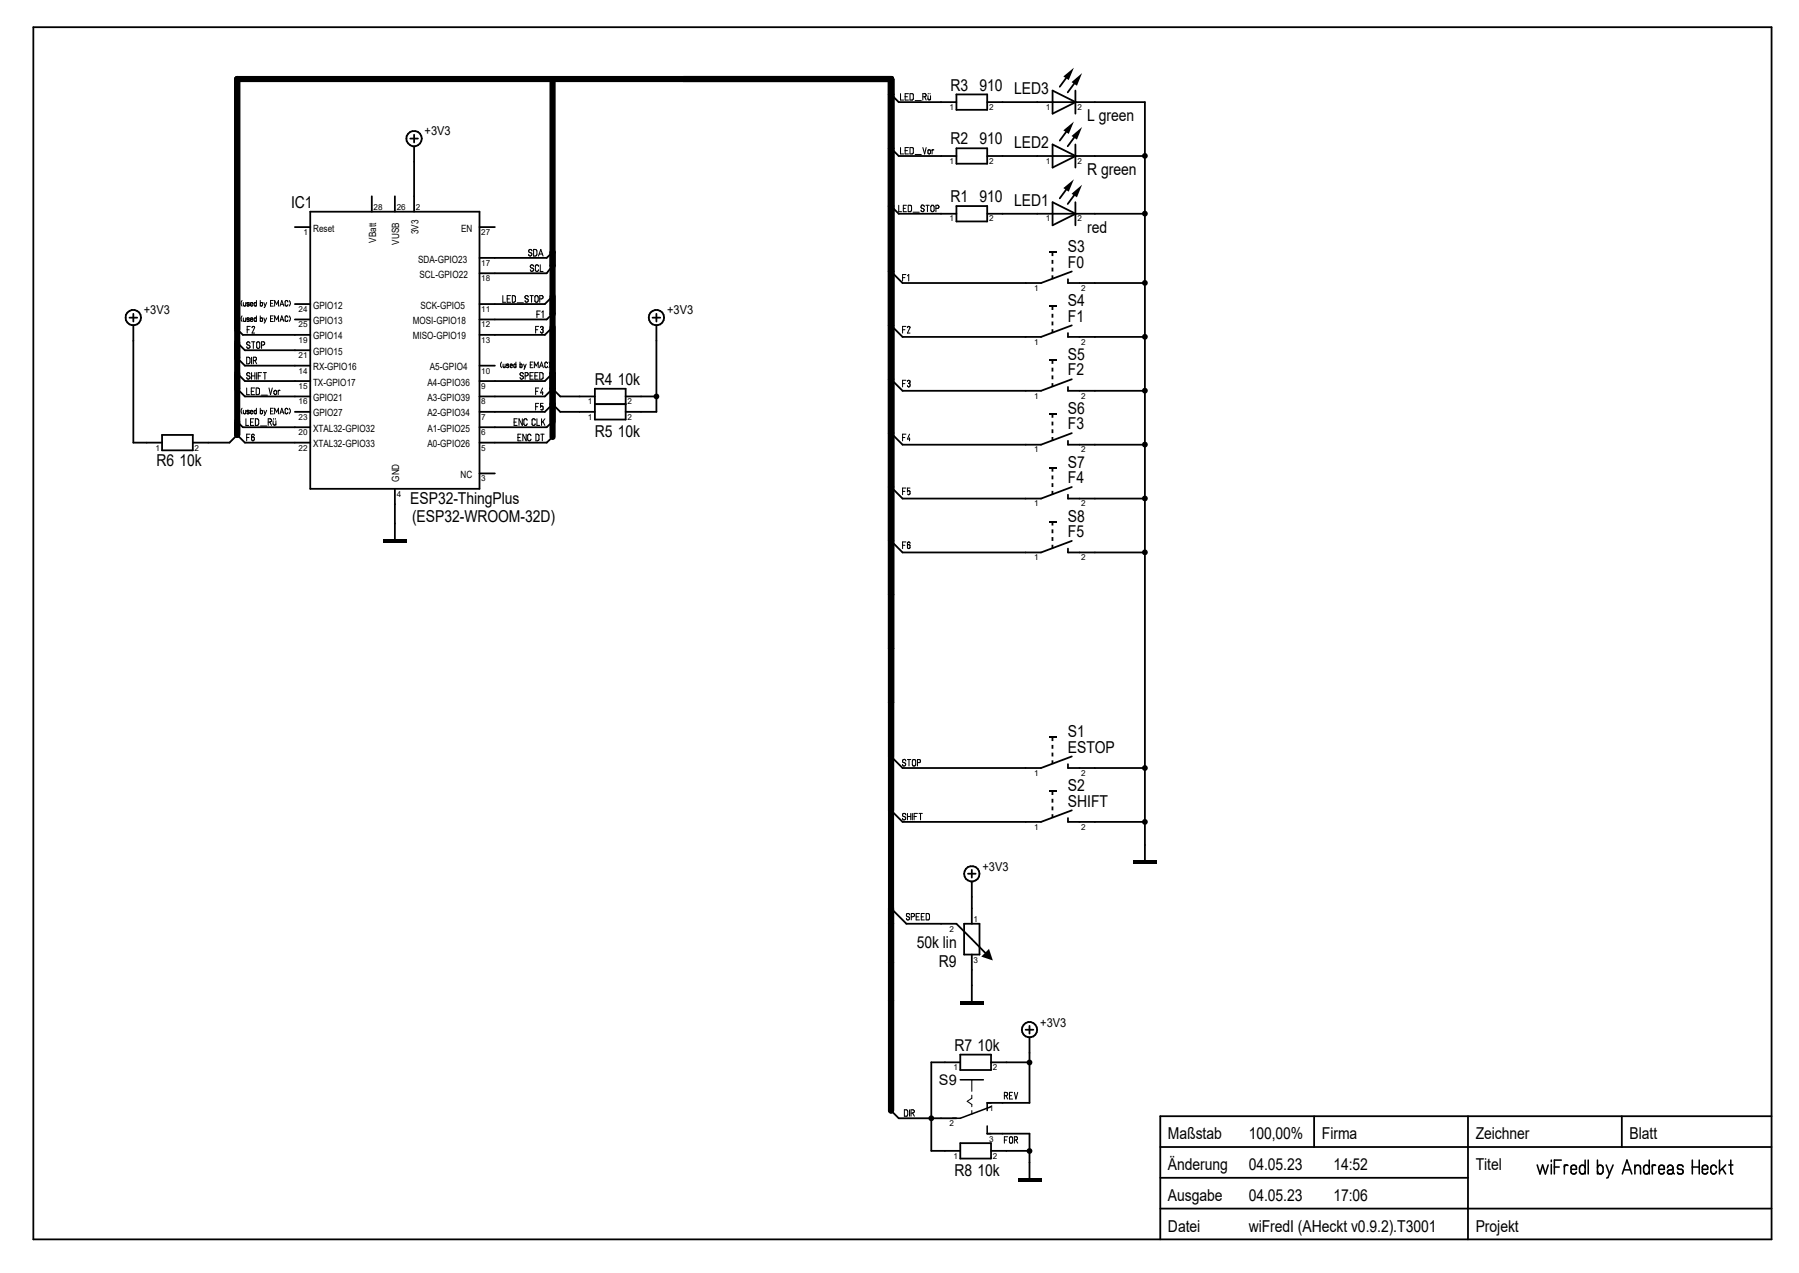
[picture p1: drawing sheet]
<svg xmlns="http://www.w3.org/2000/svg" width="297mm" height="210mm" viewBox="0 0 297 210" stroke-linecap="round" stroke-linejoin="round" font-family="sans-serif">
<g fill="none" stroke="#000" stroke-width=".17">
<path d="M148.7 15.5v1h.5M149.4 16h.4M150 15.5h-.6v1h.6M150.2 15.5h.4l.2 .1v.7l-.2 .2h-.4zM151.1 16.6h1M152.7 15.4l.2 .3-.1 .2-.4 .1M152.7 15.5h-.3v1M152.7 16l.2 .5M153.2 15.8v.6l.3 .1 .1-.2M153.2 15.4v.1M153.5 15.4v.1M153.6 15.8v.7"/>
<path d="M148.4 33.9v1h.4M148.7 24.3v1.1h.5M149.1 34.4h.4M149.4 24.8h.4M149.6 33.9h-.5v1h.5M149.9 33.9h.4l.2 .1v.7l-.2 .2h-.4zM150 24.3h-.6v1.1h.6M150.2 24.3h.4l.2 .2v.7l-.2 .2h-.4zM150.7 35h1.1M151.1 25.5h1M152.4 24.3l.3 1.1 .2-1.1M152.6 34.1l-.1-.2h-.4v.3l.4 .3 .1 .2-.3 .2-.2-.1v-.1"/>
<path d="M152.9 33.9h.5M153.1 33.9v1M153.3 24.7l.3 .1v.1v.4l-.1 .1-.3-.1zM153.8 33.9h.3l.1 .1v.8l-.2 .1h-.2l-.1-.2v-.6zM153.9 24.7v.7M154 24.7h.1M154.2 24.7l-.3 .1M154.8 33.9h-.3v1M154.8 33.8l.1 .1 .1 .3-.1 .2h-.4M40 52.1a.72 .72 0 0 0 0 .9M40 49.6a.72 .72 0 0 0 0 .9M40.2 49.9v.5l.2 .1 .2-.1"/>
<path d="M40.2 52.5v.5h.2l.2-.1M40.6 49.9v.6M40.6 52.5v.5M40.7 58.9l.4 .1 .2 .2-.1 .7-.2 .1h-.3zM40.8 54.4h.3M41.1 52.7v.1M41.1 50v-.1l-.3 .1v.2h.3a.2 .2 0 0 1 0 .3 .2 .2 0 0 1-.3-.1M41.1 52.6v-.1h-.3v.2h.3v.2l-.1 .1-.2-.1M41.3 56.6l-.3-.2-.3 .2 .1 .3 .4 .1v.4l-.2 .1-.3-.3M41.3 53.8h-.5v1.1M41.4 50.2h.3v-.3l-.3 .1v.4l.1 .1 .2-.1M41.4 52.7h.3v-.2h-.3v.4l.1 .1 .2-.1"/>
<path d="M41.5 58.9v1.1M41.5 56.4h.6M41.6 54.1l.2-.3 .2 .2-.4 .9h.4M41.8 56.4v1.1M41.8 59.5h.3M42.1 59.5l.2-.1v-.3l-.5-.2v1.1M42.1 59.5l.3 .5M42.3 49.6v.9M42.3 52.1v.9M42.3 50.1l-.1-.2h-.2v.5l.2 .1 .1-.2M42.3 52.6l-.1-.1h-.2v.4l.2 .1 .1-.2M42.4 56.5l.3-.1 .2 .2v.7l-.2 .2-.3-.2z"/>
<path d="M43 49.6v.9M43 52.1v.9M43 50.1l.1-.2h.2v.4a.19 .19 0 0 1-.1 .2 .19 .19 0 0 1-.2-.2M43 52.6l.1-.1h.2v.3a.19 .19 0 0 1-.1 .2 .19 .19 0 0 1-.2-.2M43.2 56.9l.5-.1-.1-.4h-.4v1.1M43.6 52.5l.2 .5M43.6 49.9l.2 .6M44 52.5l-.4 .8M44 49.9l-.4 .9M44.7 52.6h.3M44.7 50h.3M45.1 49.6h-.4v.9h.4"/>
<path d="M45.1 52.1h-.4v.9h.4M45.3 50.5v-.9l.4 .6 .3-.6v.9M45.3 53v-.9l.4 .6 .3-.6v.9M46.2 53l.3-.9 .4 .9M46.2 50.5l.3-.9 .4 .9M46.3 52.7h.5M46.3 50.2h.5M47.5 49.8l-.2-.2-.2 .1v.6l.2 .2 .2-.3M47.5 52.4l-.2-.3-.2 .2v.7h.2l.2-.2M47.8 52.1a.62 .62 0 0 1 0 .9M47.8 49.6a.62 .62 0 0 1 0 .9M82.8 59.7a.72 .72 0 0 0 0 1"/>
<path d="M83 48.8v1.1h.5M83.7 49.3h.4M84.3 48.8h-.6v1.1h.6M84.6 48.8l.5 .1v.8l-.3 .2h-.2zM85.2 59.7v1M85.4 50h1M85.9 59.7v1M87.2 49l-.2-.2-.3 .1v.2l.4 .3 .1 .3-.3 .2-.2-.1v-.2M87.5 48.8h.6M87.8 48.8v1.1M87.8 41.4l-.2-.3-.2 .1-.1 .3 .5 .3v.2l-.3 .2h-.2v-.2M88 59.7h-.5v1h.5"/>
<path d="M88.1 41.1l.4 .1 .1 .2v.7l-.3 .1h-.2zM88.1 43.9l-.1-.2h-.3a.33 .33 0 0 0-.1 .4 .33 .33 0 0 0 .4 .2l.1 .3-.3 .2-.3-.3M88.3 43.9l.3-.2 .3 .1v.1M88.3 44.5l.3 .3 .3-.2v-.1M88.3 48.9l.4-.1 .2 .2v.6l-.3 .3-.3-.2zM88.4 43.9v.6M88.4 54.4h.4M88.6 51.9h.4M88.9 42.2l.4-1.1 .4 1.1M88.9 53.8h-.5v1.1M89 41.9h.6M89.1 49.3l.5-.1v-.4h-.5v1.1"/>
<path d="M89.2 51.3h-.6v1.1M89.2 43.7v1.1h.5M89.2 54.1l.2-.3 .3 .2-.1 .3-.1 .1M89.4 54.4h.2l.1 .4a.21 .21 0 0 1-.3 .2 .21 .21 0 0 1-.2-.3M89.5 51.5l.2-.2v1.1M90.4 60a.22 .22 0 0 0-.2-.3 .22 .22 0 0 0-.2 .2v.6a.22 .22 0 0 0 .2 .2 .22 .22 0 0 0 .2-.3M90.6 59.7a.72 .72 0 0 1 0 1M149 45.8h.4M149 54.4h.4M149.6 45.3h-.6v1.1M149.6 53.8h-.6v1.1M149.8 54.1a.21 .21 0 0 1 .2-.3 .21 .21 0 0 1 .2 .3l-.4 .8h.4"/>
<path d="M149.8 45.5l.2-.2v1.1M40 67.4a.72 .72 0 0 0 0 .9M40.2 67.7v.5l.2 .1 .2-.1M40.6 67.7v.6M40.6 69.1v1.1h.5M40.7 72.2h.4M40.7 64v1.1h.5M41.1 67.8v-.1h-.3v.2l.3 .1v.2l-.1 .1-.2-.1M41.3 71.6h-.6v1.1M41.3 61.7l-.3-.2-.3 .2 .1 .2 .4 .2v.3l-.2 .2-.3-.3M41.4 69.6h.3M41.4 67.9h.3a.2 .2 0 0 0-.1-.2 .2 .2 0 0 0-.2 .1v.4h.3"/>
<path d="M41.5 64.6h.4M41.5 62h.6M41.5 61.5v1.1M41.9 69.1h-.5v1.1h.5M42 71.8l-.2-.2-.2 .2-.1 .7a.23 .23 0 0 0 .3 .2 .23 .23 0 0 0 .2-.2v-.2a.23 .23 0 0 0-.2-.2 .23 .23 0 0 0-.3 .2M42 64h-.5v1.1h.5M42.1 61.5v1.1M42.2 69.1h.3l.2 .2v.6l-.2 .3h-.3zM42.3 64h.3l.2 .2v.7l-.2 .2h-.3zM42.3 67.9a.2 .2 0 0 0-.1-.2 .2 .2 0 0 0-.2 .1v.4h.2l.1-.1M42.3 67.4v.9M42.4 61.5v1.1"/>
<path d="M42.6 62h.4M43 67.9a.19 .19 0 0 1 .2-.2 .19 .19 0 0 1 .1 .2v.2a.19 .19 0 0 1-.1 .2 .19 .19 0 0 1-.2-.2M43 67.4v.9M43 70.3h1M43.1 65.2h1.1M43.2 61.5h-.6v1.1M43.5 61.5h.5M43.6 67.7l.2 .6M43.7 61.5v1.1M44 67.7l-.4 .8M44.3 69.6h.2M44.4 64l.3 1.1 .3-1.1"/>
<path d="M44.5 69.6l.3-.1v-.2l-.1-.2h-.4v1.1M44.5 69.6l.3 .6M44.7 67.8h.3M45.1 69.4v.6l.2 .1 .3-.2M45.1 67.4h-.4v.9h.4M45.2 69v.2M45.3 64.5l.1-.1 .2 .1 .1 .4a.23 .23 0 0 1-.3 .2 .23 .23 0 0 1-.2-.2zM45.3 68.3v-.9l.4 .6 .3-.6v.9M45.5 69v.2M45.6 69.4v.7M45.9 64.4v.7M46.2 68.3l.3-.9 .4 .9"/>
<path d="M46.2 64.4h-.1l-.2 .1M46.3 68h.5M47.5 67.6l-.2-.2-.2 .1v.7l.2 .1 .2-.3M47.8 67.4a.62 .62 0 0 1 0 .9M83.1 60.1v.4l.1 .2 .2-.2M83.4 60.1v.6M84 60.2l-.1-.1h-.2v.2h.2l.1 .3-.2 .1-.1-.2M84.2 60.3h.4l-.1-.2h-.2l-.1 .4 .2 .2 .2-.2M84.9 69.6h.3M85.2 60.2l-.1-.1-.3 .1v.3l.2 .2 .2-.2M85.4 69.1h-.5v1.1h.5M85.5 72.2h.4"/>
<path d="M85.9 60.2v-.1l.3 .1v.3l-.1 .2-.2-.2M86 71.6h-.5v1.1h.5M86.2 69.1v1.1l-.5-1.1v1.1M86.4 61.7l-.1-.2h-.3a.33 .33 0 0 0-.1 .4 .33 .33 0 0 0 .4 .2l.1 .3-.3 .2-.2-.3M86.4 60.1l.3 .6M86.7 62l.5-.1-.1-.4h-.4v1.1M86.9 71.6v1.1l-.6-1.1v1.1M86.9 60.1l-.4 .8M87 69.3l-.2-.2-.3 .2v.7l.3 .2 .2-.3M87.5 62h.4M87.5 60.2h.3M87.7 71.9l-.2-.3-.4 .2v.8l.4 .1 .2-.3"/>
<path d="M88.1 61.5h-.6v1.1h.6M88.2 60.7v-1l.3 .7 .4-.7v1M88.3 62h.4M88.3 69.3l-.2-.2-.2 .1-.1 .8 .3 .2 .2-.1v-.2M88.4 67.1h.4M88.4 64.6h.4M88.5 71.6l.5 .2v.8l-.3 .1h-.2zM88.6 69.1v1.1h.5M88.9 61.5h-.6v1.1h.6M88.9 66.5h-.5v1.1M88.9 64h-.5v1.1M89.1 60.7l.3-1 .3 1"/>
<path d="M89.1 61.5h.3l.3 .1v.8l-.3 .2h-.3zM89.2 60.4h.4M89.2 67.1l.2-.1 .3 .1-.1 .5h-.1l-.2-.1M89.3 71.6h.5M89.4 69.1v1.1M89.5 71.6v1.1M89.6 64l-.4 .8h.5M89.6 64.6v.5M89.6 69.5l.4 .7M89.7 66.5h-.5v.7M90 69.1l-.6 .7M149 72.2h.4"/>
<path d="M149 63.3h.4M149.6 71.6h-.6v1.1M149.6 62.7h-.6v1.1M149.8 62.9l.2-.2 .2 .2v.3h-.2M150 63.2l.2 .1v.4a.21 .21 0 0 1-.2 .1 .21 .21 0 0 1-.2-.2M150.2 71.6l-.4 .8h.4M150.2 72.2v.5M149 81.1h.4M149 90h.4M149.6 80.5h-.6v1.1M149.6 89.4h-.6v1.1M149.8 81.1l.2-.2 .2 .2v.4l-.2 .1-.1-.1"/>
<path d="M150.2 80.5h-.4v.7M150.2 89.6a.21 .21 0 0 0-.2-.2 .21 .21 0 0 0-.2 .2v.7l.2 .2h.2v-.6l-.2-.1-.2 .2M149.6 125.6l-.3-.3-.2 .1-.1 .3 .4 .2 .1 .3-.1 .1-.3 .1-.1-.3M149.6 134.5l-.2-.3-.3 .1-.1 .3 .4 .2 .1 .2-.1 .2-.3 .1-.1-.3M149.8 134.2v1.1M149.8 134.7h.6M149.8 125.3h.6M150.1 125.3v1.1M150.4 134.2v1.1M150.6 134.2v1.1M150.7 125.3h.3l.2 .2v.7l-.2 .2h-.3l-.1-.3v-.5zM150.9 134.7h.4"/>
<path d="M151.5 134.2h-.6v1.1M151.5 125.8h.4l.1-.2-.1-.3h-.4v1.1M151.7 134.2h.6M152 134.2v1.1M150.2 151l-.2-.3h-.3l-.1 .4 .5 .2 .1 .3-.1 .1-.3 .1-.2-.3M150.5 151.3h.2M150.7 151.2a.26 .26 0 0 0 .3-.2 .26 .26 0 0 0-.2-.3h-.3v1.1M151.3 151.3h.3M151.8 150.7h-.5v1.1h.5M152.1 151.3h.3M152.6 150.7h-.5v1.1h.5M152.9 150.7h.4l.2 .3v.5l-.2 .3h-.4z"/>
<path d="M160.4 178.1v1.9M149.3 183.1h.4l.2 .2v.6l-.2 .2h-.4zM150.2 183.1v1M150.4 183.6h.3l.3 .5M150.7 183.6a.26 .26 0 0 0 .3-.2 .26 .26 0 0 0-.3-.3h-.3v1M160.4 180.7v.5l-.7 .5 .7 .5v.4M160.4 183.2v.7M165.8 180.8h.4l.2-.2-.1-.3-.5-.1v1.1M165.8 188.1h.4M166.1 180.8l.3 .5M166.4 187.5h-.6v1.1M166.6 187.8l.3-.3 .3 .2-.1 .8-.3 .1-.2-.3"/>
<path d="M166.7 187.8v.5M166.7 180.8h.3M167.2 180.2h-.5v1.1h.5M167.5 188.1h.2l.3 .5M167.5 180.2l.2 1.1 .3-1.1M167.7 188l.3-.1v-.2l-.5-.2v1.1"/>
</g>
<g fill="none" stroke="#000" stroke-width=".25">
<path d="M158.5 178.1h3.8M163 185.8v1.2h.6M163.6 181.9h-.6v1.3M163.6 182.6l-5.1 1.9h-1.2M253.8 192.2l.5 1.5 .4-1.5 .4 1.5 .5-1.5M256.1 191.4v.2M256.1 192.1v1.6M256.6 192.5h.8M257.8 191.4h-1.2v2.3M258.3 192.2v1.5M258.9 192.3l-.4-.1-.2 .2M259.4 192.9h.9v-.4l-.2-.2-.3-.1-.3 .2-.1 1 .4 .3 .3-.1 .2-.2"/>
<path d="M261.7 192.7a.47 .47 0 0 0-.5-.5 .47 .47 0 0 0-.4 .5v.6a.47 .47 0 0 0 .4 .4 .47 .47 0 0 0 .5-.4M261.7 191.4v2.3M262.2 191.4v2.3M263.7 192.7a.47 .47 0 0 1 .5-.5 .47 .47 0 0 1 .5 .5v.6l-.3 .3h-.5l-.2-.3M263.7 191.4v2.3M265.2 192.2l.5 1.5M266.3 192.2l-.8 2.1-.2 .1M267.8 193.7l.8-2.3 .8 2.3M268.1 193h1.1M269.9 192.7a.47 .47 0 0 1 .5-.5 .47 .47 0 0 1 .4 .5v1M269.9 192.2v1.5M272.3 192.7a.47 .47 0 0 0-.5-.5 .47 .47 0 0 0-.4 .5v.6l.2 .3h.4l.3-.3"/>
<path d="M272.3 191.4v2.3M272.8 192.2v1.5M273.3 192.3l-.3-.1-.2 .2M273.9 192.9h.9a.49 .49 0 0 0-.3-.7 .49 .49 0 0 0-.6 .5v.6a.46 .46 0 0 0 .3 .4 .46 .46 0 0 0 .5-.3M275.3 192.7a.47 .47 0 0 1 .5-.5 .47 .47 0 0 1 .4 .5M276.2 193.4l-.2 .3h-.4M276.2 192.7l-.2 .3h-.4a.36 .36 0 0 0-.3 .4 .36 .36 0 0 0 .3 .3M276.2 192.7v.8l.2 .2M277.9 192.5l-.1-.1a.55 .55 0 0 0-.8 0v.4l.6 .1 .2 .2 .1 .3-.3 .3h-.4l-.3-.3M279.4 192.5h1.1M279.4 191.4v2.3M280.5 191.4v2.3"/>
<path d="M281.1 192.9h.8v-.4l-.2-.2-.3-.1-.3 .2v1l.3 .3 .3-.1 .2-.2M283.4 192.7a.47 .47 0 0 0-.5-.5 .47 .47 0 0 0-.5 .5v.6a.47 .47 0 0 0 .5 .4 .47 .47 0 0 0 .5-.4M283.9 191.4v2.3M284.4 192.8l.5 .9M284.9 192.2l-1 1.1M285.4 192.2h.7M285.7 191.4v2.1l.4 .2"/>
</g>
<g fill="none" stroke="#000" stroke-width=".3">
<path d="M5.5 4.5h287v200h-287zM147.1 15.6l1.3 1.2h9.5M157.9 15.6h5.1v2.5h-5.1zM163 16.8h26v125.1M173.8 14.9l3.8 1.9-3.8 2zM176.5 12.2l-1.5 2.1M177.5 14.9v3.9M177.8 13.1l-1.5 2.1M48.7 37.5h2.5M51.2 34.9h28v45.7h-28zM61.4 32.4v2.5M65.2 32.4v2.5"/>
<path d="M67.7 22.9h1.3M68.4 22.2v1.3M68.4 24.1v10.8M79.2 37.5h2.5M147.1 34l1.3 1.3h9.5M147.1 24.5l1.3 1.2h9.5M157.9 34h5.1v2.5h-5.1zM157.9 24.5h5.1v2.5h-5.1zM163 35.3h26M163 25.7h26M173.8 23.8l3.8 1.9-3.8 1.9zM173.8 33.4l3.8 1.9-3.8 1.9z"/>
<path d="M176.5 30.6l-1.5 2.1M176.5 21.1l-1.5 2.1M177.5 23.8v3.8M177.5 33.4v3.8M177.8 31.5l-1.5 2.2M177.8 22l-1.5 2.1M21.4 52.4h1.2M22 51.8v1.2M22 53.7v19.3h4.8M39.2 56.5l1.2 1.3h10.8M39.2 54.3l.9 .9h11.1M39.2 59.1l1.2 1.2h10.8"/>
<path d="M48.7 52.7h2.5M48.7 50.2h2.5M91.2 51.8l-.9 .9h-11.1M91.2 48.9l-1.2 1.3h-10.8M91.2 54l-1.2 1.2h-10.8M91.2 43.8l-.9 1.3h-11.1M91.2 41.6l-.9 .9h-11.1M107.7 52.4h1.3M108.4 51.8v1.2M108.4 53.7v14.2h-5.1M147.1 53.7l1.9 1.9h22.9l5.1-1.9M147.1 44.8l1.9 1.9h22.9l5.1-1.9"/>
<path d="M176.3 46.1v.6h12.7M176.3 54.9v.7h12.7M26.8 71.8h5v2.5h-5zM31.8 73h6.1l1.3-1.2 1.2 1.2h10.8M39.2 64.1l1.2 1.3h10.8M39.2 69.6l.9 .9h11.1M39.2 61.6l1.2 1.3h10.8M48.7 67.9h2.5M79.2 67.9h10.8l1.2-1.2 1.3 1.2h5.7M79.2 65.4h10.8l1.2-1.3 1.3 1.3h5.7M79.2 60.3h2.5M79.2 78.1h2.5"/>
<path d="M91.2 72.1l-.9 .9h-11.1M91.2 69.6l-.9 .9h-11.1M91.2 61.6l-1.2 1.3h-10.8M98.2 66.7h5.1M98.2 64.1h5.1v5.1h-5.1zM103.3 65.4h5.1M147.1 71.5l1.9 1.9h22.9l5.1-1.9M147.1 62.6l1.9 1.9h22.9l5.1-1.9M176.3 63.8v.7h12.7M176.3 72.7v.7h12.7M65.2 80.6v8.3M147.1 89.2l1.9 1.9h22.9l5.1-1.9"/>
<path d="M147.1 80.3l1.9 2h22.9l5.1-2M176.3 81.6v.7h12.7M176.3 90.5v.6h12.7M147.1 133.7l1.9 1.9h22.9l5.1-1.9M147.1 124.8l1.9 1.9h22.9l5.1-1.9M176.3 135v.6h12.7M176.3 126.1v.6h12.7M147.1 149.9l2.5 2.5h8.3l4.7 4.8M159.2 152.4h2.5v5.1h-2.5zM159.8 144.1h1.3M160.4 143.5v1.3M160.4 145.4v7"/>
<path d="M160.4 157.5v7.6M158.5 175.3h-4.7v14.6h4.7M158.5 174h5.1v2.5h-5.1zM163.6 175.3h6.4M169.3 169.9h1.3M170 169.2v1.3M170 171.2v10.7h-7M147.1 183.2l1.3 1.3h9.5M158.5 188.6h5.1v2.5h-5.1zM163 187h7v7.3M163.6 189.9h6.4M191.6 194.3h50.8"/>
<path d="M191.6 199.4h100.9M191.6 189.2h100.9M217 184.1v5.1M242.4 184.1v20.4M267.8 184.1v5.1M292.5 184.1h-100.9v20.4"/>
<circle cx="68.4" cy="22.9" r="1.27"/>
<circle cx="22" cy="52.4" r="1.27"/>
<circle cx="108.4" cy="52.4" r="1.27"/>
<circle cx="160.4" cy="144.2" r="1.27"/>
<circle cx="170" cy="169.9" r="1.26"/>
</g>
<g fill="#000">
<path d="M175.6 12.6l1.7-1.4-.9 2zM176.9 13.5l1.7-1.4-.8 2zM175.6 31l1.7-1.4-.9 2zM175.6 21.5l1.7-1.4-.9 2zM176.9 32l1.7-1.5-.8 2.1zM176.9 22.4l1.7-1.4-.8 2zM162 157.8l1.3-1.3 .6 2z"/>
<path d="M173.1 59.2h1.3v.3h-1.3z" fill-rule="evenodd"/>
<path d="M173.1 50.3h1.3v.3h-1.3z" fill-rule="evenodd"/>
<path d="M173.1 41.4h1.3v.3h-1.3z" fill-rule="evenodd"/>
<path d="M173.6 59.4h.3v.6h-.3zM173.6 60.7h.3v.6h-.3zM173.6 61.9h.3v.7h-.3zM173.6 63.2h.3v.6h-.3z" fill-rule="evenodd"/>
<path d="M173.6 50.5h.3v.6h-.3zM173.6 51.8h.3v.6h-.3zM173.6 53h.3v.7h-.3zM173.6 54.3h.3v.6h-.3z" fill-rule="evenodd"/>
<path d="M173.6 41.6h.3v.6h-.3zM173.6 42.9h.3v.6h-.3zM173.6 44.2h.3v.6h-.3zM173.6 45.4h.3v.7h-.3z" fill-rule="evenodd"/>
<path d="M173.1 77h1.3v.3h-1.3z" fill-rule="evenodd"/>
<path d="M173.1 68.1h1.3v.3h-1.3z" fill-rule="evenodd"/>
<path d="M173.6 77.2h.3v.6h-.3zM173.6 78.4h.3v.7h-.3zM173.6 79.7h.3v.6h-.3zM173.6 81h.3v.6h-.3z" fill-rule="evenodd"/>
<path d="M173.6 68.3h.3v.6h-.3zM173.6 69.6h.3v.6h-.3zM173.6 70.8h.3v.7h-.3zM173.6 72.1h.3v.6h-.3z" fill-rule="evenodd"/>
<path d="M63.3 88.9h3.8v.6h-3.8z" fill-rule="evenodd"/>
<path d="M173.1 85.9h1.3v.3h-1.3z" fill-rule="evenodd"/>
<path d="M173.6 86.1h.3v.6h-.3zM173.6 87.3h.3v.7h-.3zM173.6 88.6h.3v.6h-.3zM173.6 89.9h.3v.6h-.3z" fill-rule="evenodd"/>
<path d="M173.1 130.3h1.3v.3h-1.3z" fill-rule="evenodd"/>
<path d="M173.1 121.5h1.3v.3h-1.3z" fill-rule="evenodd"/>
<path d="M173.6 130.5h.3v.6h-.3zM173.6 131.8h.3v.6h-.3zM173.6 133.1h.3v.6h-.3zM173.6 134.3h.3v.7h-.3z" fill-rule="evenodd"/>
<path d="M173.6 121.6h.3v.7h-.3zM173.6 122.9h.3v.6h-.3zM173.6 124.2h.3v.6h-.3zM173.6 125.4h.3v.7h-.3z" fill-rule="evenodd"/>
<path d="M187.1 141.9h3.8v.7h-3.8z" fill-rule="evenodd"/>
<path d="M158.5 165.1h3.8v.6h-3.8z" fill-rule="evenodd"/>
<path d="M168.1 194.3h3.8v.6h-3.8z" fill-rule="evenodd"/>
<circle cx="189" cy="35.2" r=".48"/>
<circle cx="189" cy="25.7" r=".48"/>
<circle cx="189" cy="55.6" r=".48"/>
<circle cx="189" cy="46.7" r=".48"/>
<circle cx="108.4" cy="65.4" r=".48"/>
<circle cx="189" cy="64.5" r=".48"/>
<circle cx="189" cy="73.3" r=".48"/>
<circle cx="189" cy="91.1" r=".48"/>
<circle cx="189" cy="82.2" r=".48"/>
<circle cx="189" cy="135.6" r=".48"/>
<circle cx="189" cy="126.7" r=".48"/>
<circle cx="170" cy="175.3" r=".48"/>
<circle cx="153.8" cy="184.5" r=".48"/>
<circle cx="170" cy="189.9" r=".48"/>
</g>
<path d="M91.2 13v59.1M39.2 71.8v-58.8h107.9v170.2" fill="none" stroke="#000" stroke-width="1"/>
<g font-size="2.7">
<text x="156.9" y="14.9">R3</text>
<text x="161.7" y="14.9">910</text>
<text x="167.4" y="15.6">LED3</text>
<text x="156.9" y="23.8">R2</text>
<text x="161.7" y="23.8">910</text>
<text x="179.5" y="20">L green</text>
<text x="167.4" y="24.5">LED2</text>
<text x="179.5" y="28.9">R green</text>
<text x="48" y="34.3">IC1</text>
<text x="156.9" y="33.4">R1</text>
<text x="161.7" y="33.4">910</text>
<text x="167.4" y="34">LED1</text>
<text x="176.3" y="41.6">S3</text>
<text x="179.5" y="38.4">red</text>
<text x="176.3" y="44.2">F0</text>
<text x="176.3" y="53">F1</text>
<text x="176.3" y="50.5">S4</text>
<text x="176.3" y="59.4">S5</text>
<text x="98.2" y="63.5">R4</text>
<text x="102" y="63.5">10k</text>
<text x="176.3" y="61.9">F2</text>
<text x="176.3" y="70.8">F3</text>
<text x="176.3" y="68.3">S6</text>
<text x="25.8" y="76.8">R6</text>
<text x="29.6" y="76.8">10k</text>
<text x="98.2" y="72.1">R5</text>
<text x="102" y="72.1">10k</text>
<text x="176.3" y="77.2">S7</text>
<text x="67.7" y="83.2">ESP32-ThingPlus</text>
<text x="176.3" y="79.7">F4</text>
<text x="68" y="86.1">(ESP32-WROOM-32D)</text>
<text x="176.3" y="88.6">F5</text>
<text x="176.3" y="86.1">S8</text>
<text x="176.3" y="124.2">ESTOP</text>
<text x="176.3" y="121.6">S1</text>
<text x="176.3" y="130.5">S2</text>
<text x="176.3" y="133.1">SHIFT</text>
<text x="151.3" y="156.3">50k lin</text>
<text x="155" y="159.5">R9</text>
<text x="157.6" y="173.4">R7</text>
<text x="161.4" y="173.4">10k</text>
<text x="192.8" y="188">Maßstab</text>
<text x="206.2" y="188">100,00%</text>
<text x="218.2" y="188">Firma</text>
<text x="243.6" y="188">Zeichner</text>
<text x="269" y="188">Blatt</text>
<text x="157.6" y="194">R8</text>
<text x="161.4" y="194">10k</text>
<text x="192.8" y="193">Änderung</text>
<text x="206.2" y="193">04.05.23</text>
<text x="220.1" y="193">14:52</text>
<text x="243.6" y="193">Titel</text>
<text x="192.8" y="198.1">Ausgabe</text>
<text x="192.8" y="203.2">Datei</text>
<text x="206.2" y="198.1">04.05.23</text>
<text x="206.2" y="203.2">wiFredI (AHeckt v0.9.2).T3001</text>
<text x="220.1" y="198.1">17:06</text>
<text x="243.6" y="203.2">Projekt</text>
</g>
<text font-size="2.4" x="155" y="179.1">S9</text>
<g font-size="2">
<text x="70.1" y="22.4">+3V3</text>
<text x="23.7" y="51.9">+3V3</text>
<text x="110.2" y="51.9">+3V3</text>
<text x="162.2" y="143.6">+3V3</text>
<text x="171.7" y="169.4">+3V3</text>
</g>
<g font-size="1.7">
<text x="51.7" y="38.2">Reset</text>
<text x="62.1" y="40" transform="rotate(-90 62.1 40)">VBatt</text>
<text x="65.9" y="40.3" transform="rotate(-90 65.9 40.3)">VUSB</text>
<text x="69.1" y="38.7" transform="rotate(-90 69.1 38.7)">3V3</text>
<text x="76.2" y="38.2">EN</text>
<text x="69" y="43.3">SDA-GPIO23</text>
<text x="69.3" y="45.8">SCL-GPIO22</text>
<text x="51.7" y="53.5">GPIO13</text>
<text x="51.7" y="50.9">GPIO12</text>
<text x="68.2" y="53.5">MOSI-GPIO18</text>
<text x="69.4" y="50.9">SCK-GPIO5</text>
<text x="51.7" y="58.5">GPIO15</text>
<text x="51.7" y="56">GPIO14</text>
<text x="68.2" y="56">MISO-GPIO19</text>
<text x="51.7" y="63.6">TX-GPIO17</text>
<text x="51.7" y="61.1">RX-GPIO16</text>
<text x="70.6" y="63.6">A4-GPIO36</text>
<text x="71" y="61.1">A5-GPIO4</text>
<text x="51.7" y="68.7">GPIO27</text>
<text x="51.7" y="71.2">XTAL32-GPIO32</text>
<text x="51.7" y="66.2">GPIO21</text>
<text x="70.6" y="66.2">A3-GPIO39</text>
<text x="70.6" y="68.7">A2-GPIO34</text>
<text x="70.6" y="71.2">A1-GPIO25</text>
<text x="51.7" y="73.8">XTAL32-GPIO33</text>
<text x="70.6" y="73.8">A0-GPIO26</text>
<text x="65.9" y="79.5" transform="rotate(-90 65.9 79.5)">GND</text>
<text x="76" y="78.9">NC</text>
</g>
<g font-size="1.4">
<text x="156.8" y="18.1">1</text>
<text x="163.3" y="18.1">2</text>
<text x="172.6" y="18.1">1</text>
<text x="177.9" y="18.1">2</text>
<text x="156.8" y="27">1</text>
<text x="163.3" y="27">2</text>
<text x="172.6" y="27">1</text>
<text x="177.9" y="27">2</text>
<text x="61.7" y="34.6">28</text>
<text x="65.5" y="34.6">26</text>
<text x="68.7" y="34.6">2</text>
<text x="50.1" y="38.8">1</text>
<text x="79.5" y="38.8">27</text>
<text x="156.8" y="36.5">1</text>
<text x="163.3" y="36.5">2</text>
<text x="172.6" y="36.5">1</text>
<text x="177.9" y="36.5">2</text>
<text x="79.5" y="46.4">18</text>
<text x="79.5" y="43.9">17</text>
<text x="170.7" y="48">1</text>
<text x="178.5" y="48">2</text>
<text x="49.3" y="51.5">24</text>
<text x="79.5" y="51.5">11</text>
<text x="49.3" y="54">25</text>
<text x="49.3" y="59.1">21</text>
<text x="49.3" y="56.6">19</text>
<text x="79.5" y="56.6">13</text>
<text x="79.5" y="54">12</text>
<text x="170.7" y="56.9">1</text>
<text x="178.5" y="56.9">2</text>
<text x="49.3" y="64.2">15</text>
<text x="49.3" y="61.6">14</text>
<text x="79.5" y="61.6">10</text>
<text x="79.5" y="64.2">9</text>
<text x="170.7" y="65.7">1</text>
<text x="178.5" y="65.7">2</text>
<text x="49.3" y="69.3">23</text>
<text x="49.3" y="71.8">20</text>
<text x="49.3" y="66.7">16</text>
<text x="79.5" y="66.7">8</text>
<text x="79.5" y="69.3">7</text>
<text x="79.5" y="71.8">6</text>
<text x="97.1" y="69.3">1</text>
<text x="97.1" y="66.7">1</text>
<text x="103.6" y="69.3">2</text>
<text x="103.6" y="66.7">2</text>
<text x="25.7" y="74.3">1</text>
<text x="32.1" y="74.3">2</text>
<text x="49.3" y="74.3">22</text>
<text x="79.5" y="74.3">5</text>
<text x="170.7" y="74.6">1</text>
<text x="178.5" y="74.6">2</text>
<text x="65.5" y="82">4</text>
<text x="79.5" y="79.4">3</text>
<text x="170.7" y="83.5">1</text>
<text x="178.5" y="83.5">2</text>
<text x="170.7" y="92.4">1</text>
<text x="178.5" y="92.4">2</text>
<text x="170.7" y="128">1</text>
<text x="178.5" y="128">2</text>
<text x="170.7" y="136.9">1</text>
<text x="178.5" y="136.9">2</text>
<text x="156.8" y="153.7">2</text>
<text x="160.7" y="152.1">1</text>
<text x="160.7" y="158.8">3</text>
<text x="157.4" y="176.6">1</text>
<text x="163.9" y="176.6">2</text>
<text x="156.8" y="185.8">2</text>
<text x="163.3" y="183.3">1</text>
<text x="157.4" y="191.2">1</text>
<text x="163.3" y="188.3">3</text>
<text x="163.9" y="191.2">2</text>
</g>
</svg>
